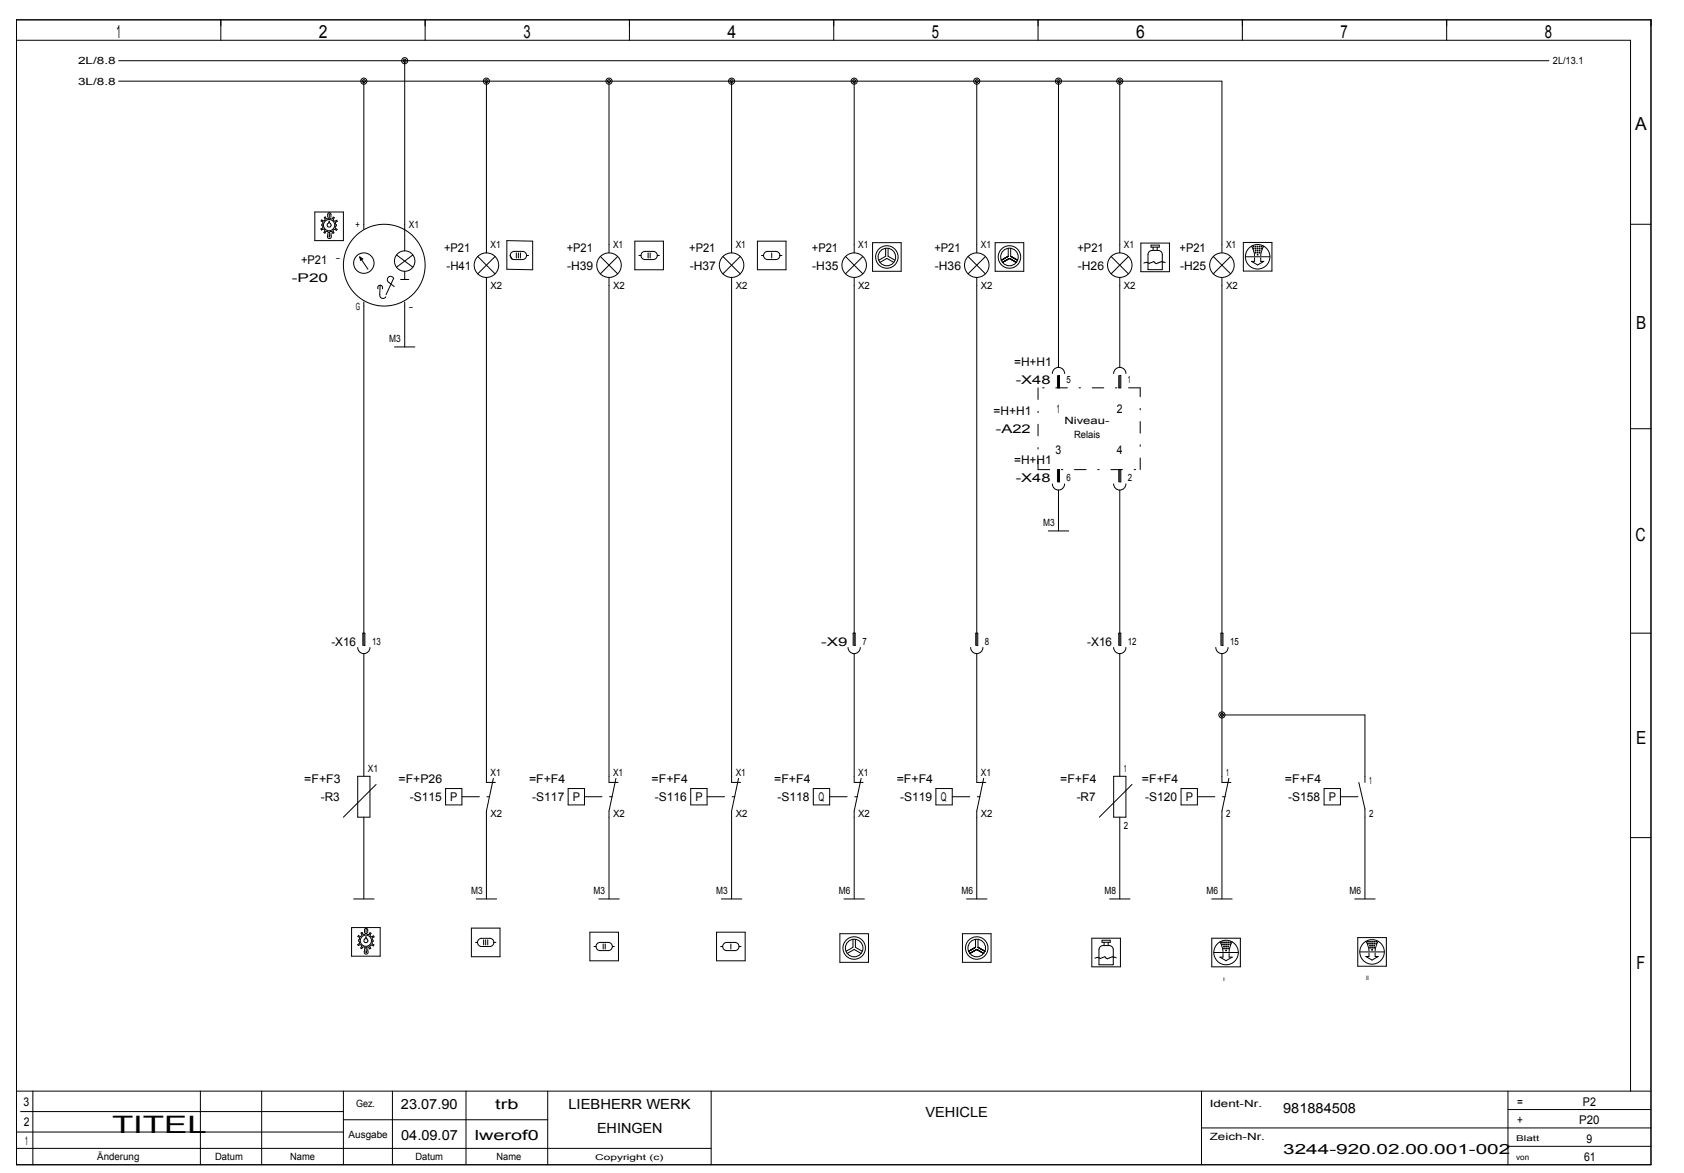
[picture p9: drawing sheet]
<svg xmlns="http://www.w3.org/2000/svg" width="408mm" height="284mm" viewBox="0 0 408 284" stroke-linecap="round" stroke-linejoin="round" font-family="sans-serif">
<g fill="none" stroke="#000" stroke-width=".24">
<path d="M4 4.8h396v277.2h-396zM4 9.8h391.1v254.4M28.8 19.7h267.3v41.5M28.8 14.7h346.5M53.5 4.8v5M88.1 19.7v35.8M98.1 14.7v41M103 4.8v5M117.8 19.7v41.5M147.6 19.7v41.5M152.5 4.8v5M177.2 19.7v41.5"/>
<path d="M202 4.8v5M206.9 19.7v41.5M236.7 19.7v41.5M251.5 4.8v5M256.5 19.7v69.3M271.3 19.7v41.5M301 4.8v5M350.5 4.8v5M76.3 51.3h6.9v7h-6.9zM78.1 55.2l-.3 .2 .1 .3 .4-.2 .3 .1 .1 .3-.2 .4 .2 .1 .3-.4 .5 .3 .8-.3 .3 .5M78.2 53.7v.3l-.2 .3 .2 .5-.1 .4M79 52.9l-.2-.4-.2 .2 .2 .3-.1 .3-.4 .2-.3-.2-.2 .2 .4 .2"/>
<path d="M79 52.9l.9-.1 .5 .2 .3-.4 .3 .1-.2 .6 .4 .2M79.4 52.6v-.7a.39 .39 0 0 1 .4-.4 .39 .39 0 0 1 .4 .4v.7M79.4 56.4v.6a.49 .49 0 0 0 .1 .6 .49 .49 0 0 0 .6 0 .49 .49 0 0 0 .1-.6v-.6M79.5 54.1a.49 .49 0 0 0 .1 .8 .49 .49 0 0 0 .7-.3 .49 .49 0 0 0-.4-.6l-.1-.5-.3 .6M79.8 51.7v.9M79.8 56.4v.8M81.6 53.3l.1 .3-.4 .4 .2 .7-.3 .3 .1 .3 .4 .2-.2 .3-.4-.3-.3 .2-.1 .3 .2 .3-.2 .2M81.6 53.3l-.4 .2M98.1 55.8v4.9M122.8 58.3l6.3 .1v6.9l-6.3-.1zM153.8 58.4h6.9v6.9h-6.9zM183.5 58.4h6.9v6.9h-6.9z"/>
<path d="M211.4 58.8h6.9v6.9h-6.9zM241.1 58.8h6.9v6.9h-6.9zM276.4 58.9h6.9v6.9h-6.9zM278.9 59.3h2v.5h-2zM279.4 59.8v.8M280.4 59.8v.8M301.2 58.7h7v6.9h-7zM303.2 59.6l.5 .9 .3 1.4M306.2 59.6l-.4 .9-.4 1.4M395.1 54.3h4.9M87.2 62.2l1.9 3M87.2 62.2l.2 .8 .5-.3"/>
<path d="M87.2 62.2l.7 .5M87.4 62.5v.3l.3-.1-.2-.2M88.1 73.1v83.2h.3v-3h-.5v3M91.6 69.9a.59 .59 0 0 1 .5-.8 .59 .59 0 0 1 .5 .8M92.1 69.1l-.1 2.2a.79 .79 0 0 0 .5 .9 .79 .79 0 0 0 1-.3M95.3 67.5l-1.8 3.9M95.4 67.5a.79 .79 0 0 0-1.3-.4 .79 .79 0 0 0 .1 1.3l1.3 1M96.1 61.7l3.9 3M97.1 67.7h1.9M98.1 65.7v2M98.1 73.1v10.9M100 61.7l-3.9 3"/>
<path d="M115.8 62.1l4.1 4.2M117.8 67.2v122.2h2.2M119.9 62.1l-4.1 4.2M123.6 61.9a.99 .99 0 0 0 1 .9h2a.99 .99 0 0 0 1-.9M123.6 61.9a.99 .99 0 0 1 1-1h2a.99 .99 0 0 1 1 1M123.6 61.9l.5 .9M125.1 61.2v1.3M125.6 61.2v1.3M126.1 61.2v1.3M127.6 61.9h.5M145.5 62.1l4.1 4.2M147.6 67.2v122.2h2.1"/>
<path d="M149.6 62.1l-4.1 4.2M154.8 61.9h.5M155.3 61.9a.99 .99 0 0 0 1 .9h2a.99 .99 0 0 0 1-.9M155.3 61.9a.99 .99 0 0 1 1-1h2a.99 .99 0 0 1 1 1M157 61.2v1.3M157.5 61.2v1.3M159.3 61.9h.4M175.2 62.1l4.1 4.2M177.2 67.2v122.2h2.2M179.3 62.1l-4.1 4.2M184.5 61.9h.5M185 61.9a.99 .99 0 0 0 1 .9h2a.99 .99 0 0 0 1-.9"/>
<path d="M185 61.9a.99 .99 0 0 1 1-1h2a.99 .99 0 0 1 1 1M187 61.2v1.3M189 61.9h.4M204.9 62.1l4.1 4.2M206.9 67.2v89.1h.3v-3h-.5v3M209 62.1l-4.1 4.2M213.2 63.5l1.7-.9 1.6 .9M214.6 60.1v2l-1.7 .9M215.2 60.1v2l1.6 .9M234.6 62.1l4.1 4.2M236.7 67.2v89.1h.2v-3h-.5v3M238.7 62.1l-4.1 4.2"/>
<path d="M242.9 63.5l1.7-.9 1.6 .9M244.3 60.1v2l-1.7 .9M244.9 60.1v2l1.7 .9M269.2 62.1l4.2 4.2M271.3 67.2v21.8M273.4 62.1l-4.2 4.2M278.4 60.9a2.88 2.88 0 0 1 2.9 0l.3 .7v3.7h-3.4l-.1-3.7zM282.3 63.6l-.3-.1a1.69 1.69 0 0 0-1.8 .3l-.6-.5a1.47 1.47 0 0 1-1.9 .2l-.6 .2M294 62.1l4.1 4.2M296.1 67.2v89.1h.2v-3h-.5v3M298.1 62.1l-4.1 4.2M301.7 62.2h6"/>
<path d="M304 62.4v.9h-.8l1.5 .9 1.5-.9h-.8v-.9M95.6 84h4.9M255 90.4a1.48 1.48 0 0 1 1.4-1.4 1.48 1.48 0 0 1 1.5 1.4M256.2 90.9v3h.5v-3h-.2v3M269.8 90.4a1.48 1.48 0 0 1 1.5-1.4 1.48 1.48 0 0 1 1.5 1.4M271.1 90.9v3h.4v-3h-.2v3M255 117.2a1.48 1.48 0 0 0 1.4 1.5 1.48 1.48 0 0 0 1.5-1.5M256.5 113.7v3h.2v-3h-.5v3M256.5 118.7v9.9M269.8 117.2a1.48 1.48 0 0 0 1.5 1.5 1.48 1.48 0 0 0 1.5-1.5M271.3 113.7v3h.2v-3h-.4v3M271.3 118.7v37.6h.2v-3h-.4v3"/>
<path d="M395.1 103.8h4.9M254 128.6h4.9M86.7 156.8a1.49 1.49 0 0 0 1.5 1.5 1.49 1.49 0 0 0 1.4-1.5M88.1 158.3v29.7M205.5 156.8a1.49 1.49 0 0 0 1.5 1.5 1.49 1.49 0 0 0 1.4-1.5M206.9 158.3v31.1h2.2M235.2 156.8a1.49 1.49 0 0 0 1.4 1.5 1.49 1.49 0 0 0 1.5-1.5M236.7 158.3v31.1h2.1M269.8 156.8a1.48 1.48 0 0 0 1.5 1.5 1.48 1.48 0 0 0 1.5-1.5M271.3 158.3v29.7M294.6 156.8a1.48 1.48 0 0 0 1.5 1.5 1.48 1.48 0 0 0 1.4-1.5M296.1 158.3v31.1h2.1"/>
<path d="M395.1 153.3h4.9M296.1 173.1h34.6v16.3M86.7 188h2.9v9.9h-2.9zM88.1 197.9v19.8M91.1 189.9l-7.9 8M107.9 190.9h4v4h-4zM119.5 188.4l-1.7 8v21.3M137.7 190.9h3.9v4h-3.9zM149.2 188.4l-1.6 8v21.3M167.4 190.9h3.9v4h-3.9zM178.9 188.4l-1.7 8v21.3M197 190.9h4v4h-4z"/>
<path d="M208.6 188.4l-1.7 8v21.3M226.8 190.9h3.9v4h-3.9zM238.3 188.4l-1.6 8v21.3M269.8 188h3v9.9h-3zM271.3 197.9v19.8M274.3 189.9l-8 8M286.2 190.9h3.9v4h-3.9zM297.7 188.4l-1.6 8v21.3M320.8 190.9h4v4h-4zM329.2 189.4l1.5 6.5v21.8M85.7 217.7h4.9M115.4 217.7h4.9"/>
<path d="M145.1 217.7h4.9M174.8 217.7h4.9M204.5 217.7h4.9M234.2 217.7h4.9M268.8 217.7h5M293.6 217.7h4.9M328.2 217.7h5M395.1 202.8h4.9M85.2 224.6h6.9v6.9h-6.9zM86.7 226.7l.4 .4-.2 .8 .2 .4-.4 .4 .1 .2 .4-.2 .3 .1 .1 .4M88.3 225.8v-.7a.39 .39 0 0 1 .4-.3 .39 .39 0 0 1 .4 .4v.6M88.3 229.6v.6a.49 .49 0 0 0 .1 .7 .49 .49 0 0 0 .6 0 .49 .49 0 0 0 .1-.7v-.5"/>
<path d="M88.7 225v.8M88.7 229.7v.7M88.9 227.4a.49 .49 0 0 1 .1 .7 .49 .49 0 0 1-.7 0 .49 .49 0 0 1 .1-.7l.3-.6 .2 .6M89.4 226.2l.3-.4 .2 .2-.2 .3 .1 .4 .3 .1 .4-.2 .1 .2-.4 .4 .2 .5M89.4 226.2l-.3 .1-.6-.3-.4 .2-.4-.4-.2 .1 .2 .4-.1 .3-.4 .1-.3-.2-.2 .2M90.4 227.6l-.2 .8 .4 .4M90.6 228.8l-.2 .2-.3-.2-.4 .1-.1 .3 .2 .4-.2 .1-.4-.4-.7 .2-.5-.2-.4 .4-.2-.2 .2-.3M114.2 224.7h6.9v6.9h-6.9zM115.2 228.2h.5M115.7 228.2a.99 .99 0 0 0 1 1h2a.99 .99 0 0 0 1-1M115.7 228.2a.99 .99 0 0 1 1-1h2a.99 .99 0 0 1 1 1M117.2 227.6v1.2"/>
<path d="M117.7 227.6v1.2M118.2 227.6v1.2M119.7 228.2h.4M142.9 225.7h6.9v6.9h-6.9zM143.9 229.2h.5M144.4 229.2a.99 .99 0 0 0 1 1h2a.99 .99 0 0 0 1-1M144.4 229.2a.99 .99 0 0 1 1-1h2a.99 .99 0 0 1 1 1M146.1 228.5v1.3M146.6 228.5v1.3M148.4 229.2h.5M173.6 225.7h6.9v6.9h-6.9zM174.6 229.2h.5"/>
<path d="M175.1 229.2a.99 .99 0 0 0 1 1h2a.99 .99 0 0 0 1-1M175.1 229.2a.99 .99 0 0 1 1-1h2a.99 .99 0 0 1 1 1M177.1 228.5v1.3M179.1 229.2h.4M203.5 226.1h6.9v6.9h-6.9zM205.3 230.8l1.6-.9 1.7 .9M206.7 227.4v2l-1.7 .9M207.2 227.4v2l1.7 .9M233.2 226.1h6.9v6.9h-6.9zM235 230.8l1.7-.9 1.6 .9M236.4 227.4v2l-1.7 .9M236.9 227.4v2l1.7 .9"/>
<path d="M264.5 227.2h7v6.9h-7zM266.6 229.2a2.88 2.88 0 0 1 2.8 0l.3 .7v3.7h-3.4v-3.7zM267 227.6h2v.5h-2zM267.5 228.1v.8M268.5 228.1v.8M270.4 231.9l-.3-.1a1.69 1.69 0 0 0-1.8 .3l-.6-.5a1.47 1.47 0 0 1-1.9 .2l-.5 .2M293.6 227.2h6.9v6.9h-6.9zM294.1 230.6h5.9M295.6 228l.4 .9 .3 1.5M296.3 230.9v.8h-.7l1.4 .9 1.5-.9h-.7v-.8M298.5 228l-.4 .9-.3 1.5M329 227h6.9v6.9h-6.9z"/>
<path d="M329.5 230.5h5.9M330.9 227.9l.6 1.3 .2 1M331.7 230.7v.9h-.8l1.5 .9 1.5-.9h-.7v-.9M333.9 227.9l-.4 .9-.3 1.4M4 278h168.3M4 274.1h79.2M4 264.2h396M5 269.1h78.2M8 264.2v17.8M48.5 264.2v17.8M63.4 264.2v17.8M83.2 264.2v17.8"/>
<path d="M83.2 271.1h49.5M95.1 264.2v17.8M112.9 264.2v17.8M132.7 264.2v17.8M172.3 264.2v17.8M291.1 264.2v17.8M291.1 273.1h108.9M365.4 264.2v17.8M365.4 277.5h34.6M365.4 268.6h34.6"/>
<circle cx="88.1" cy="19.6" r=".74"/>
<circle cx="88.1" cy="19.7" r=".37"/>
<circle cx="98" cy="14.7" r=".74"/>
<circle cx="98" cy="14.7" r=".37"/>
<circle cx="117.8" cy="19.6" r=".74"/>
<circle cx="117.8" cy="19.7" r=".37"/>
<circle cx="147.5" cy="19.6" r=".74"/>
<circle cx="147.5" cy="19.7" r=".37"/>
<circle cx="177.2" cy="19.6" r=".74"/>
<circle cx="177.2" cy="19.7" r=".37"/>
<circle cx="206.9" cy="19.6" r=".74"/>
<circle cx="206.9" cy="19.7" r=".37"/>
<circle cx="236.6" cy="19.6" r=".74"/>
<circle cx="236.6" cy="19.7" r=".37"/>
<circle cx="256.4" cy="19.7" r=".37"/>
<circle cx="256.4" cy="19.6" r=".74"/>
<circle cx="271.3" cy="19.7" r=".37"/>
<circle cx="271.3" cy="19.6" r=".74"/>
<circle cx="79.7" cy="54.5" r="1.36"/>
<circle cx="79.8" cy="57.3" r=".1"/>
<circle cx="303.7" cy="59.7" r=".1"/>
<circle cx="304.2" cy="59.7" r=".1"/>
<circle cx="304.7" cy="59.7" r=".1"/>
<circle cx="305.2" cy="59.7" r=".1"/>
<circle cx="305.7" cy="59.7" r=".1"/>
<circle cx="88.1" cy="63.7" r="2.48"/>
<circle cx="93.1" cy="64.2" r="9.9"/>
<circle cx="98" cy="63.2" r="2.48"/>
<circle cx="117.8" cy="64.2" r="2.97"/>
<circle cx="147.5" cy="64.2" r="2.97"/>
<circle cx="177.2" cy="64.2" r="2.97"/>
<circle cx="206.9" cy="64.2" r="2.97"/>
<circle cx="214.9" cy="62.2" r="2.72"/>
<circle cx="214.9" cy="62.2" r="2.13"/>
<circle cx="236.6" cy="64.2" r="2.97"/>
<circle cx="244.6" cy="62.2" r="2.13"/>
<circle cx="244.6" cy="62.2" r="2.72"/>
<circle cx="271.3" cy="64.2" r="2.97"/>
<circle cx="296" cy="64.2" r="2.97"/>
<circle cx="303.7" cy="60.2" r=".1"/>
<circle cx="304.2" cy="61.2" r=".1"/>
<circle cx="304.2" cy="60.2" r=".1"/>
<circle cx="304.2" cy="60.7" r=".1"/>
<circle cx="304.7" cy="62.2" r="2.97"/>
<circle cx="304.7" cy="61.2" r=".1"/>
<circle cx="304.7" cy="60.2" r=".1"/>
<circle cx="304.7" cy="61.7" r=".1"/>
<circle cx="304.7" cy="60.7" r=".1"/>
<circle cx="305.2" cy="61.2" r=".1"/>
<circle cx="305.2" cy="60.2" r=".1"/>
<circle cx="305.2" cy="60.7" r=".1"/>
<circle cx="305.7" cy="60.2" r=".1"/>
<circle cx="296" cy="173.1" r=".74"/>
<circle cx="296" cy="173.1" r=".37"/>
<circle cx="88.6" cy="227.8" r="1.36"/>
<circle cx="88.7" cy="230.5" r=".1"/>
<circle cx="206.9" cy="229.5" r="2.72"/>
<circle cx="206.9" cy="229.5" r="2.13"/>
<circle cx="236.6" cy="229.5" r="2.13"/>
<circle cx="236.6" cy="229.5" r="2.72"/>
<circle cx="296.1" cy="228.1" r=".1"/>
<circle cx="296.1" cy="228.6" r=".1"/>
<circle cx="296.6" cy="229.1" r=".1"/>
<circle cx="296.6" cy="228.1" r=".1"/>
<circle cx="296.6" cy="229.6" r=".1"/>
<circle cx="296.6" cy="228.6" r=".1"/>
<circle cx="297" cy="230.6" r="2.97"/>
<circle cx="297" cy="229.1" r=".1"/>
<circle cx="297" cy="228.1" r=".1"/>
<circle cx="297" cy="230.1" r=".1"/>
<circle cx="297" cy="229.6" r=".1"/>
<circle cx="297" cy="228.6" r=".1"/>
<circle cx="297.5" cy="229.1" r=".1"/>
<circle cx="297.5" cy="228.1" r=".1"/>
<circle cx="297.5" cy="229.6" r=".1"/>
<circle cx="297.5" cy="228.6" r=".1"/>
<circle cx="298" cy="228.1" r=".1"/>
<circle cx="298" cy="228.6" r=".1"/>
<circle cx="331.4" cy="228.5" r=".1"/>
<circle cx="331.4" cy="228" r=".1"/>
<circle cx="331.9" cy="228.5" r=".1"/>
<circle cx="331.9" cy="229.5" r=".1"/>
<circle cx="331.9" cy="229" r=".1"/>
<circle cx="331.9" cy="228" r=".1"/>
<circle cx="332.4" cy="230.5" r="2.97"/>
<circle cx="332.4" cy="228.5" r=".1"/>
<circle cx="332.4" cy="229.5" r=".1"/>
<circle cx="332.4" cy="229" r=".1"/>
<circle cx="332.4" cy="230" r=".1"/>
<circle cx="332.4" cy="228" r=".1"/>
<circle cx="332.9" cy="228.5" r=".1"/>
<circle cx="332.9" cy="229.5" r=".1"/>
<circle cx="332.9" cy="229" r=".1"/>
<circle cx="332.9" cy="228" r=".1"/>
<circle cx="333.4" cy="228.5" r=".1"/>
<circle cx="333.4" cy="228" r=".1"/>
</g>
<path d="M111.9 192.9h6.7M141.6 192.9h6.7M171.3 192.9h6.7M201 192.9h6.7M230.7 192.9h6.7M290.1 192.9h6.7M324.8 192.9h4.9" fill="none" stroke="#000" stroke-width=".24" stroke-dasharray="4.2 1.8"/>
<path d="M251.5 93.9v19.8M276.3 93.9h-24.8M251.5 113.7h24.8M276.3 113.7v-19.8" fill="none" stroke="#000" stroke-width=".24" stroke-dasharray="2.8 2.8 .4 2.8"/>
<text font-size="5.8" x="27.2" y="274.3">TITEL</text>
<g font-size="4.4">
<text x="28.2" y="9.3">1</text>
<text x="77.3" y="9.3">2</text>
<text x="126.8" y="9.3">3</text>
<text x="176.2" y="9.3">4</text>
<text x="225.8" y="9.3">5</text>
<text x="275.2" y="9.3">6</text>
<text x="324.8" y="9.3">7</text>
<text x="374.3" y="9.3">8</text>
<text x="396.2" y="31.6">A</text>
<text x="396.4" y="79.6">B</text>
<text x="396.2" y="131.1">C</text>
<text x="396.4" y="180.1">E</text>
<text x="396.5" y="234.5">F</text>
</g>
<g font-size="3.4">
<text x="97.1" y="268.5">23.07.90</text>
<text x="120" y="268.5">trb</text>
<text x="137.7" y="268.5">LIEBHERR WERK</text>
<text x="310.9" y="269.5">981884508</text>
<text x="97.2" y="275.9">04.09.07</text>
<text x="115" y="275.9">lwerof0</text>
<text x="144.6" y="274.4">EHINGEN</text>
<text x="224.2" y="270.4">VEHICLE</text>
<text x="310.9" y="279.4">3244­920.02.00.001­002</text>
</g>
<g font-size="2.9">
<text x="72.9" y="63.9">+P21</text>
<text x="107.6" y="61">+P21</text>
<text x="108.2" y="65.3">­H41</text>
<text x="137.3" y="61">+P21</text>
<text x="137.4" y="65.3">­H39</text>
<text x="167" y="61">+P21</text>
<text x="167.1" y="65.3">­H37</text>
<text x="196.7" y="61">+P21</text>
<text x="196.8" y="65.3">­H35</text>
<text x="226.4" y="61">+P21</text>
<text x="226.5" y="65.3">­H36</text>
<text x="261" y="61">+P21</text>
<text x="261.1" y="65.3">­H26</text>
<text x="285.8" y="61">+P21</text>
<text x="285.9" y="65.3">­H25</text>
<text x="70.7" y="68.3">­P20</text>
<text x="245.7" y="88.7">=H+H1</text>
<text x="246.1" y="93">­X48</text>
<text x="240.7" y="100.6">=H+H1</text>
<text x="256" y="99.9">1</text>
<text x="270.6" y="99.9">2</text>
<text x="241.3" y="104.9">­A22</text>
<text x="245.7" y="112.4">=H+H1</text>
<text x="255.7" y="109.8">3</text>
<text x="270.6" y="109.8">4</text>
<text x="246.1" y="116.8">­X48</text>
<text x="80.3" y="156.4">­X16</text>
<text x="199" y="156.4">­X9</text>
<text x="263.4" y="156.4">­X16</text>
<text x="73.7" y="189.7">=F+F3</text>
<text x="96.6" y="189.7">=F+P26</text>
<text x="128.2" y="189.7">=F+F4</text>
<text x="157.9" y="189.7">=F+F4</text>
<text x="187.6" y="189.7">=F+F4</text>
<text x="217.3" y="189.7">=F+F4</text>
<text x="256.9" y="189.7">=F+F4</text>
<text x="276.7" y="189.7">=F+F4</text>
<text x="311.3" y="189.7">=F+F4</text>
<text x="77.7" y="194">­R3</text>
<text x="99.3" y="194">­S115</text>
<text x="109.1" y="194">P</text>
<text x="129" y="194">­S117</text>
<text x="138.8" y="194">P</text>
<text x="158.7" y="194">­S116</text>
<text x="168.5" y="194">P</text>
<text x="188.4" y="194">­S118</text>
<text x="198.3" y="194">Q</text>
<text x="218.1" y="194">­S119</text>
<text x="228" y="194">Q</text>
<text x="260.9" y="194">­R7</text>
<text x="277.5" y="194">­S120</text>
<text x="287.3" y="194">P</text>
<text x="312.1" y="194">­S158</text>
<text x="321.9" y="194">P</text>
<text x="5.7" y="267.8">3</text>
<text x="367.6" y="267.8">=</text>
<text x="383.5" y="267.8">P2</text>
<text x="5.8" y="272.7">2</text>
<text x="367.6" y="272.2">+</text>
<text x="382.6" y="272.2">P20</text>
<text x="6.1" y="277.2">1</text>
<text x="383.8" y="281.1">61</text>
<text x="384.4" y="276.7">9</text>
</g>
<g font-size="2.4">
<text x="18.9" y="15.6">2L/8.8</text>
<text x="376.2" y="15.6">2L/13.1</text>
<text x="18.9" y="20.5">3L/8.8</text>
<text x="86.1" y="55.2">+</text>
<text x="99" y="55.2">X1</text>
<text x="81.4" y="63.2">­</text>
<text x="118.8" y="60.1">X1</text>
<text x="148.5" y="60.1">X1</text>
<text x="178.2" y="60.1">X1</text>
<text x="207.9" y="60.1">X1</text>
<text x="237.6" y="60.1">X1</text>
<text x="272.3" y="60.1">X1</text>
<text x="297" y="60.1">X1</text>
<text x="118.8" y="70">X2</text>
<text x="148.5" y="70">X2</text>
<text x="178.2" y="70">X2</text>
<text x="207.9" y="70">X2</text>
<text x="237.6" y="70">X2</text>
<text x="272.3" y="70">X2</text>
<text x="297" y="70">X2</text>
<text x="86.2" y="75">G</text>
<text x="99" y="75">­</text>
<text x="94.3" y="82.9">M3</text>
<text x="258.4" y="92.8">5</text>
<text x="273.3" y="92.8">1</text>
<text x="257.9" y="102.7">Niveau-</text>
<text x="260.2" y="106.1">Relais</text>
<text x="258.4" y="116.6">6</text>
<text x="273.3" y="116.6">2</text>
<text x="252.7" y="127.4">M3</text>
<text x="90.1" y="156.2">13</text>
<text x="208.9" y="156.2">7</text>
<text x="238.6" y="156.2">8</text>
<text x="273.3" y="156.2">12</text>
<text x="298" y="156.2">15</text>
<text x="89.1" y="186.9">X1</text>
<text x="118.8" y="187.9">X1</text>
<text x="148.5" y="187.9">X1</text>
<text x="178.2" y="187.9">X1</text>
<text x="207.9" y="187.9">X1</text>
<text x="237.6" y="187.9">X1</text>
<text x="272.3" y="186.9">1</text>
<text x="297" y="187.9">1</text>
<text x="331.7" y="189.8">1</text>
<text x="118.8" y="197.7">X2</text>
<text x="148.5" y="197.7">X2</text>
<text x="178.2" y="197.7">X2</text>
<text x="207.9" y="197.7">X2</text>
<text x="237.6" y="197.7">X2</text>
<text x="297" y="197.7">2</text>
<text x="331.7" y="197.7">2</text>
<text x="272.3" y="200.6">2</text>
<text x="114.1" y="216.5">M3</text>
<text x="143.8" y="216.5">M3</text>
<text x="173.5" y="216.5">M3</text>
<text x="203.2" y="216.5">M6</text>
<text x="232.9" y="216.5">M6</text>
<text x="267.6" y="216.5">M8</text>
<text x="292.3" y="216.5">M6</text>
<text x="327" y="216.5">M6</text>
<text x="86.3" y="268">Gez.</text>
<text x="293.1" y="268">Ident­Nr.</text>
<text x="84.4" y="275.5">Ausgabe</text>
<text x="293.1" y="275.9">Zeich­Nr.</text>
<text x="23.5" y="280.9">Änderung</text>
<text x="52.1" y="280.9">Datum</text>
<text x="70.3" y="280.9">Name</text>
<text x="100.6" y="280.9">Datum</text>
<text x="120.3" y="280.9">Name</text>
</g>
<g font-size="1.9">
<text x="144.2" y="280.8">Copyright (c)</text>
<text x="367.3" y="280.8">von</text>
<text x="367.3" y="276.4">Blatt</text>
</g>
<text font-size="1.5" x="331" y="237.3">II</text>
<text font-size="1.2" x="296.3" y="237.5">I</text>
</svg>
